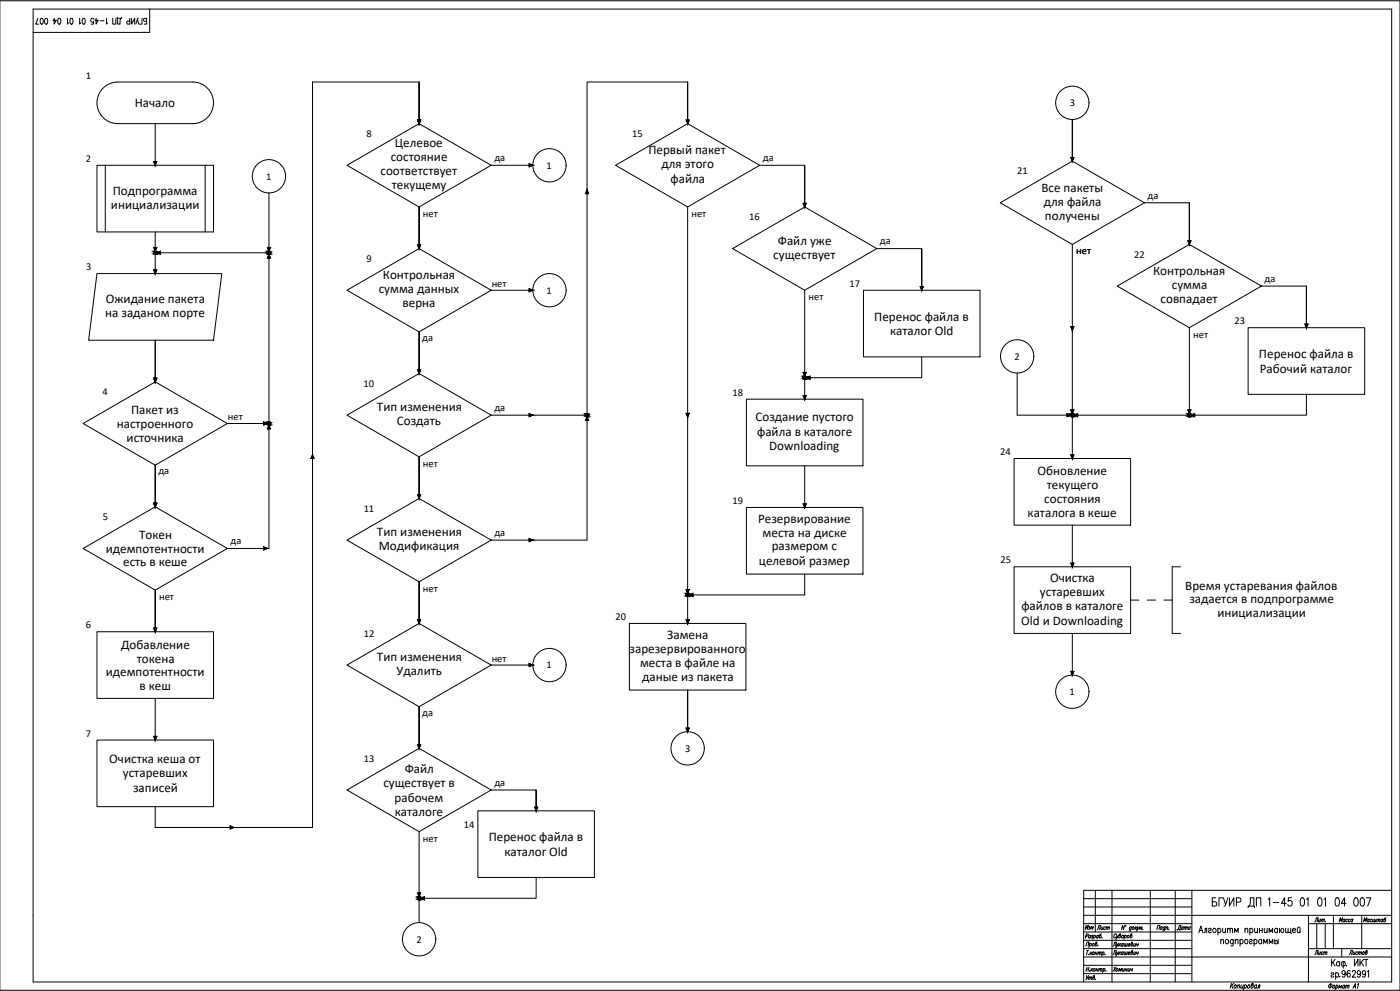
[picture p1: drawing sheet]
<svg xmlns="http://www.w3.org/2000/svg" width="1189mm" height="841mm" viewBox="0 0 1189 841" stroke-linecap="round" stroke-linejoin="round" font-family="sans-serif">
<!-- layer: KONTUR -->
<path d="M0 1h1189v839h-1189" fill="none" stroke="#000" stroke-width=".85"/>
<g fill="none" stroke="#000" stroke-width=".85">
<path d="M28 8h1154v825h-1154zM127 8v20h-99M930 756v35M944 756v77M977 756v77M998 756v77M1012 756v77M1182 756h-262v77M920 777h262M1111 777v56M1132 777v28M1156 777v28"/>
<path d="M1111 784h71M1012 812h170M1111 805h71M1139 805v7"/>
</g>
<path d="M920 798h92M1118 784v21M1125 784v21M920 812h92M920 805h92M920 819h92M920 826h92" fill="none" stroke="#000" stroke-width=".85"/>
<g fill="none" stroke="#000" stroke-width=".85">
<path d="M922 794h2v-1h-1l-1 3M926 794a1.2 1.2 0 0 0-2 1 1.2 1.2 0 0 0 1 1h1M926 794v2M927 794h1l-1 1M927 795v1h-1M929 794h1a1.1 1.1 0 0 1 0 1 1.1 1.1 0 0 1-1 1M929 794l-1 3M933 794a1.2 1.2 0 0 0-2 1 1.2 1.2 0 0 0 1 1M933 794l-1 2M935 793h-1l-1 3a1.1 1.1 0 0 0 2-1 1 1 0 0 0-1-1M936 796h.1M948 793a1.1 1.1 0 0 0-1 0 1.1 1.1 0 0 0-1 1v2h1l1-1"/>
<path d="M948 794v2l2-2M948 796l-1 1M951 794a1 1 0 0 1 1 1 1 1 0 0 1-2 0l1-2 1-1-2 2M953 794a1.1 1.1 0 0 1 1 1 1.1 1.1 0 0 1-2 1zM955 785l-1 4-1-4-1 4M955 794h1a1.1 1.1 0 0 1 0 1 1.1 1.1 0 0 1-1 1M955 794l-1 3M958 794a1.1 1.1 0 0 1 1 1 1.1 1.1 0 0 1-2 1zM961 794a1 1 0 0 1 0 1 1 1 0 0 1-1 0v-2l1-1-1 2M961 787a1 1 0 0 0-2 0 1.1 1.1 0 0 0 1 2v-1M961 787l-1 3h-1M962 787a1.1 1.1 0 0 1 1 1 1.1 1.1 0 0 1-2 0z"/>
<path d="M964 787v2M965 788v1M966 787l-2 1M966 787v2l1-2M966 789l-1 1M967 789l1-2v1l2-1-1 2M970 789h.1M982 789l1-4h2l-1 4M986 787a1.1 1.1 0 0 1 1 1 1.1 1.1 0 0 1-2 0zM989 787a1 1 0 0 0-1 0 1.1 1.1 0 0 0 1 2v-1M990 787l-1 3h-2M990 787h2l-1 2"/>
<path d="M991 787l-1 2M993 789h.1M922 803l1-4h2l-1 4M923 807h1M924 807l-1 3M924 810h.1M925 801h1a1.1 1.1 0 0 1 1 1 1.1 1.1 0 0 1-2 0M926 801l-1 3M926 808l-1 2M926 809l1 1M927 808l-1 2M928 801a1.1 1.1 0 0 1 1 1 1.1 1.1 0 0 1-2 0z"/>
<path d="M928 808h1a1.1 1.1 0 0 1 0 1 1.1 1.1 0 0 1-1 1zM930 809h2M930 808v2M931 801a1 1 0 0 1 1 1 1 1 0 0 1-2 0l1-2v-1l-1 2M932 808l-1 2M932 803h.1M933 809l1-1-1 2M933 808l-1 2M934 809l1-1v2M936 808h1a1.1 1.1 0 0 1 0 1 1.1 1.1 0 0 1-1 1M936 808l-1 3M938 810h.1"/>
<path d="M945 803l2-3h1l-1 3M945 810l2-3h1l-1 3M948 801v2l2-2M948 808v2l2-2M948 803l-1 1M948 810l-1 1M950 801v2M950 808v2M951 802v1M951 809v1M952 801l-2 1M952 808l-2 1"/>
<path d="M954 801a1.1 1.1 0 0 0-2 1 1.1 1.1 0 0 0 1 1M954 808a1.1 1.1 0 0 0-2 1 1.1 1.1 0 0 0 1 1M954 801l-1 2M954 808l-1 2M955 801l-1 2 2-1M955 808l-1 2 2-1M956 801v2l1-1M956 808v2l1-1M957 801v2M957 808v2M958 802h2v-1a1.1 1.1 0 0 0-2 1 1 1 0 0 0 1 1M958 809h2v-1a1.1 1.1 0 0 0-2 1 1 1 0 0 0 1 1"/>
<path d="M961 801a1 1 0 0 1 1 1 1 1 0 0 1-2 0l1-2h1l-1 1M961 808a1 1 0 0 1 1 1 1 1 0 0 1-2 0l1-2h1l-1 1M963 801v2l1-1M963 808v2l1-1M964 801v2M964 808v2M965 801v1h2M965 808v1h2M967 801l-1 2M967 808l-1 2M923 822h1M923 821l-1 3"/>
<path d="M925 821l-1 3M925 824h.1M927 822l-1 2M927 823l1 1M928 822l-2 2M929 822a1.1 1.1 0 0 1 1 1 1.1 1.1 0 0 1-2 1zM931 823h1M931 822v2M933 822l-1 2M933 823l2-1-1 2M934 822l-1 2M935 823l1-1-1 2"/>
<path d="M937 822h1a1.1 1.1 0 0 1 0 1 1.1 1.1 0 0 1-1 1M937 822l-1 3M939 824h.1M1046 834l-1 5M1046 836l1 3M1048 834l-3 3M1048 836h1a1.3 1.3 0 0 1 1 2 1.3 1.3 0 0 1-2 0zM1051 837l1-1h1l-1 3M1051 836v3M1054 836v2v1l1-1M1056 836l-1 3M1057 836h1a1.3 1.3 0 0 1 0 2 1.3 1.3 0 0 1-2 0"/>
<path d="M1057 836l-1 4M1060 836h1a1.3 1.3 0 0 1 0 2 1.3 1.3 0 0 1-2 0zM1063 836a1.3 1.3 0 0 1 1 2 1.3 1.3 0 0 1-2 0l1-3 1-1v1l-1 1M1067 836a1.4 1.4 0 0 0-2 1 1.4 1.4 0 0 0 1 2l1-1M1067 836v3M1068 839v-1l1-2h1l-1 3M1130 835l-1 4M1132 837l1-1a1.2 1.2 0 0 1 0 2 1.2 1.2 0 0 1-1 0zM1135 837v-1a1.2 1.2 0 0 1 1 2 1.2 1.2 0 0 1-2 0M1135 836l-1 4M1137 839v-3l1 2 1-2v3M1142 837v-1a1.3 1.3 0 0 0-2 1 1.3 1.3 0 0 0 1 2v-1"/>
<path d="M1142 836l-1 3M1143 837l1-1v3M1143 836l-1 3M1144 837l2-1-1 3M1149 839l2-4v4M1150 837h1M1153 836l1-1-1 4"/>
<circle cx="956" cy="786" r=".3"/>
<circle cx="1129" cy="837" r="1.5"/>
</g>
<!-- layer: 0 -->
<path d="M920 770h92M920 763h92M920 791h92M920 784h92M1111 833h.1" fill="none" stroke="#000" stroke-width=".85"/>
<g fill="none" stroke="#000" stroke-width=".85">
<path d="M87 75a18 18 0 0 1 13-5h64a18 18 0 0 1 17 17 18 18 0 0 1-17 18h-64a18 18 0 0 1-16-11 18 18 0 0 1 3-19zM356 70h-91v632h-133v-17M584 70h-85v388h-82M132 105v35l1-3h-3l2 3M355 102h2l-1 3zM356 105v-35v35M583 102h2l-1 3zM584 105v-35v35M449 139l3 1-3 2zM909 134h3l-1 3zM911 137v-36v36M82 140h99v57h-99z"/>
<path d="M89 140v57M174 140v57M295 140l61-35 61 35-61 36zM417 140h35M523 140l61-35 61 35-61 36zM645 140h38v36v-36M228 164v51M499 161l1 3h-3zM584 176v353M682 173h3l-2 3zM849 172l62-35 61 35-61 35zM972 172h38"/>
<path d="M132 197v18M130 210h3l-1 3zM132 215v17l1-3h-3l2 3M132 215h96v250h-35M133 215l3-2v3zM227 210h3l-2 3zM228 216l2 3h-3zM355 208h2l-1 3zM356 211v-35v35M622 211l61-35 62 35-62 35zM745 211h38v35v-35M911 207v145h98"/>
<path d="M1009 204h2l-1 3zM1010 207v-35v35M82 232h106l-7 57h-106zM295 246l61-35 61 35-61 36zM417 246h35M449 245l3 1-3 2zM683 246v93M733 246h99v57h-99zM781 243h3l-1 3zM949 243l61-36 61 36-61 35zM1071 243h38v35v-35M909 277h3l-1 3z"/>
<path d="M1010 278v74h99v-17M1060 278h99v57h-99zM1108 275h3l-2 3zM132 289v35l1-3h-3l2 3M355 314h2l-1 3zM356 317v-35v35M682 316h3l-2 3zM783 303v18h-100M864 317v35h47M634 339h99v56h-99zM682 336h3l-2 3zM685 321l3-2v3z"/>
<path d="M71 359l61-35 61 35-61 36zM193 359h35M224 358l3 1-3 2zM295 352l61-35 61 35-61 36zM417 352h82M449 351l3 1-3 2zM499 354l1 3h-3zM583 351h2l-1 3zM906 351l3 1-3 2zM909 348h3l-1 3zM911 354v35l1-3h-3l2 3M912 352l3-1v3z"/>
<path d="M1009 348h2l-1 3zM1011 352l4-1v3zM228 361l2 3h-3zM265 386l2 3h-3zM683 395v36l2-3h-3l1 3M861 389h99v57h-99zM355 420h2l-1 3zM130 427h3l-1 3zM132 430v-35v35M356 423v-35v35M634 431h99v56h-99zM295 458l61-35 61 35-61 36z"/>
<path d="M449 457l3 1-3 2zM911 446v35l1-3h-3l2 3M71 465l61-35 61 35-61 36zM224 464l3 1-3 2zM683 487v18h-99M861 481h99v57h-99zM1002 481h-7v57h7M583 500h2l-1 3zM585 505l3-1v2zM960 509h7M974 509h7M988 509h7"/>
<path d="M82 536h99v57h-99zM130 533h3l-1 3zM132 536v-35v35M355 526h2l-1 3zM356 529v-35v35M534 529h99v57h-99zM583 526h2l-1 3zM911 538v35l1-3h-3l2 3M295 564l61-35 61 35-61 36zM417 564h35M449 563l3 1-3 2zM132 593v35l1-3h-3l2 3"/>
<path d="M583 618h2l-1 3zM82 628h99v57h-99zM355 632h2l-1 3zM356 635v-35v35M584 621v-35v35M295 670l61-35 61 35-61 36zM417 670h38v18v-18M406 688h99v57h-99zM454 685h3l-2 3zM196 701l3 1-3 2zM356 706v77M355 758h2l-1 3z"/>
<path d="M455 745v17h-99M357 762l3-1v3z"/>
<circle cx="911" cy="87" r="14"/>
<circle cx="228" cy="150" r="14"/>
<circle cx="467" cy="140" r="14"/>
<circle cx="132" cy="215" r="1.4"/>
<circle cx="228" cy="215" r="1.4"/>
<circle cx="467" cy="246" r="14"/>
<circle cx="864" cy="302" r="14"/>
<circle cx="683" cy="321" r="1.4"/>
<circle cx="228" cy="359" r="1.4"/>
<circle cx="499" cy="352" r="1.4"/>
<circle cx="911" cy="352" r="1.4"/>
<circle cx="1010" cy="352" r="1.4"/>
<circle cx="584" cy="505" r="1.4"/>
<circle cx="467" cy="564" r="14"/>
<circle cx="911" cy="587" r="14"/>
<circle cx="584" cy="635" r="14"/>
<circle cx="356" cy="762" r="1.4"/>
<circle cx="356" cy="797" r="14"/>
</g>
<g fill="#000" stroke="#000" stroke-width=".85">
<path d="M131 213h1zM132 216h1zM228 216h1zM682 319h1zM683 322h1zM227 358h1zM498 351h1zM499 353v1zM499 353h1zM910 351h1zM911 353v1zM911 353h1z"/>
<path d="M1009 351h1zM1010 354h1zM228 361h1zM583 504h1zM584 506h1zM355 761h1zM356 764h1z"/>
<path d="M355 102h1v3zM356 102v3l1-3z"/>
<path d="M355 102h1v3zM356 102v3l1-3z"/>
<path d="M583 102h1v3zM584 102v3l1-3z"/>
<path d="M130 137h2v3zM132 137v3l1-3z"/>
<path d="M449 139l3 1h-3zM449 140v2l3-2z"/>
<path d="M909 134h2v3zM911 134v3l1-3z"/>
<path d="M499 161v3h1zM499 161v3h-2z"/>
<path d="M682 173h1v3zM683 173v3l2-3z"/>
<path d="M130 210h2v3zM132 210v3l1-3z"/>
<path d="M131 213h1zM131 213h1z"/>
<path d="M131 213h1zM131 213h1z"/>
<path d="M131 213l1 1zM131 214h1z"/>
<path d="M131 214h1zM131 214h1z"/>
<path d="M131 214h1zM131 214h1z"/>
<path d="M131 214h1zM131 214h1z"/>
<path d="M130 214h2zM130 214h2z"/>
<path d="M130 214l2 1zM130 214l2 1z"/>
<path d="M130 215h2zM130 215h2z"/>
<path d="M130 215h2zM130 215h2z"/>
<path d="M130 215h2zM130 215h2z"/>
<path d="M131 215h1zM131 215h1z"/>
<path d="M131 215l1 1zM131 215l1 1z"/>
<path d="M131 216h1zM131 216h1z"/>
<path d="M131 216h1zM131 216h1z"/>
<path d="M131 216h1zM131 216h1z"/>
<path d="M131 216h1zM131 216h1z"/>
<path d="M132 213h1zM132 213h1z"/>
<path d="M132 213l1 1zM132 213l1 1z"/>
<path d="M132 214h1zM132 214h1z"/>
<path d="M132 216h1zM132 216h1z"/>
<path d="M132 214h1zM132 214h1z"/>
<path d="M132 215h1zM132 215l1 1z"/>
<path d="M132 214h1zM132 214h1z"/>
<path d="M132 215h1zM132 215h1z"/>
<path d="M132 214h1zM132 214h1z"/>
<path d="M132 215h1zM132 215h1z"/>
<path d="M132 214l1 1zM132 214l1 1z"/>
<path d="M132 215h1zM132 215h1z"/>
<path d="M132 215h1zM132 215h1z"/>
<path d="M133 215l3-2v2zM133 215l3 1v-1z"/>
<path d="M227 210h1v3zM228 210v3l2-3z"/>
<path d="M228 213v1zM227 214h1z"/>
<path d="M227 214h1zM227 214h1z"/>
<path d="M227 214h1zM227 214h1z"/>
<path d="M227 214h1zM227 214h1z"/>
<path d="M227 214h1zM227 214h1z"/>
<path d="M227 214l1 1zM227 214l1 1z"/>
<path d="M227 215h1zM227 215h1z"/>
<path d="M227 215h1zM227 215h1z"/>
<path d="M227 215h1zM227 215h1z"/>
<path d="M227 215h1zM227 215h1z"/>
<path d="M227 215l1 1zM227 215l1 1z"/>
<path d="M227 216h1zM227 216h1z"/>
<path d="M228 213h1zM228 213h1z"/>
<path d="M228 213h1zM228 213h1z"/>
<path d="M228 213h1zM228 213h1z"/>
<path d="M228 216h1zM228 216h1z"/>
<path d="M228 213l1 1zM228 213l1 1z"/>
<path d="M228 216h1zM228 216h1z"/>
<path d="M228 214h2zM228 214h2z"/>
<path d="M228 216h1zM228 216h1z"/>
<path d="M228 214h2zM228 214h2z"/>
<path d="M228 215h2zM228 215l1 1z"/>
<path d="M228 214h2zM228 214h2z"/>
<path d="M228 215h2zM228 215h2z"/>
<path d="M228 216v3h2zM228 216v3h-1z"/>
<path d="M228 214h2zM228 214h2z"/>
<path d="M228 215h2zM228 215h2z"/>
<path d="M228 214l2 1zM228 214l2 1z"/>
<path d="M228 215h2zM228 215h2z"/>
<path d="M228 215h2zM228 215h2z"/>
<path d="M355 208h1v3zM356 208v3l1-3z"/>
<path d="M1009 204h1v3zM1010 204v3l1-3z"/>
<path d="M130 229h2v3zM132 229v3l1-3z"/>
<path d="M449 245l3 1h-3zM449 246v2l3-2z"/>
<path d="M781 243h2v3zM783 243v3l1-3z"/>
<path d="M909 277h2v3zM911 277v3l1-3z"/>
<path d="M1108 275h1v3zM1109 275v3l2-3z"/>
<path d="M355 314h1v3zM356 314v3l1-3z"/>
<path d="M682 316h1v3zM683 316v3l2-3z"/>
<path d="M682 319l1 1zM682 320h1z"/>
<path d="M682 320h1zM682 320h1z"/>
<path d="M682 320h1zM682 320h1z"/>
<path d="M682 320h1zM682 320h1z"/>
<path d="M683 319h1zM683 319h1z"/>
<path d="M683 319h1zM683 319h1z"/>
<path d="M683 319h1zM683 319h1z"/>
<path d="M683 319l1 1zM683 319l1 1z"/>
<path d="M683 320h1zM683 320h1z"/>
<path d="M683 320h2zM683 320h2z"/>
<path d="M683 320h2zM683 320h2z"/>
<path d="M685 321l3-2v2zM685 321l3 1v-1z"/>
<path d="M130 321h2v3zM132 321v3l1-3z"/>
<path d="M130 321h2v3zM132 321v3l1-3z"/>
<path d="M682 336h1v3zM683 336v3l2-3z"/>
<path d="M682 320h1zM682 320h1z"/>
<path d="M682 320l1 1zM682 320l1 1z"/>
<path d="M682 321h1zM682 321h1z"/>
<path d="M682 321h1zM682 321h1z"/>
<path d="M682 321h1zM682 321h1z"/>
<path d="M682 321h1zM682 321h1z"/>
<path d="M682 321l1 1zM682 321l1 1z"/>
<path d="M682 322h1zM682 322h1z"/>
<path d="M682 322h1zM682 322h1z"/>
<path d="M683 322h1zM683 322h1z"/>
<path d="M683 322h1zM683 322h1z"/>
<path d="M683 322h1zM683 322h1z"/>
<path d="M683 321h1zM683 321l1 1z"/>
<path d="M683 321h2zM683 321h1z"/>
<path d="M683 320h2zM683 320h2z"/>
<path d="M683 321h2zM683 321h2z"/>
<path d="M683 320l2 1zM683 320l2 1z"/>
<path d="M683 321h2zM683 321h2z"/>
<path d="M683 321h2zM683 321h2z"/>
<path d="M224 358l3 1h-3zM224 359v2l3-2z"/>
<path d="M227 358l1 1zM227 358l1 1z"/>
<path d="M227 359h1zM227 359h1z"/>
<path d="M227 359h1zM227 359h1z"/>
<path d="M227 359h1zM227 359h1z"/>
<path d="M227 359h1zM227 359h1z"/>
<path d="M227 359l1 1zM227 359l1 1z"/>
<path d="M227 360h1zM227 360h1z"/>
<path d="M227 360h1zM227 360h1z"/>
<path d="M228 358h1zM228 358h1z"/>
<path d="M228 358h1zM228 358h1z"/>
<path d="M228 358h1zM228 358h1z"/>
<path d="M228 358h1zM228 358h1z"/>
<path d="M228 358l2 1zM228 358l2 1z"/>
<path d="M228 359h2zM228 359h2z"/>
<path d="M228 359h2zM228 359h2z"/>
<path d="M228 359h2zM228 359h2z"/>
<path d="M228 360h2zM228 360h2z"/>
<path d="M228 359h2zM228 359h2z"/>
<path d="M228 360h2zM228 360h2z"/>
<path d="M228 359l2 1zM228 359l2 1z"/>
<path d="M449 351l3 1h-3zM449 352v2l3-2z"/>
<path d="M498 351h1zM498 351h1z"/>
<path d="M498 351h1zM498 351h1z"/>
<path d="M498 351h1zM498 351h1z"/>
<path d="M498 351l1 1zM498 351l1 1z"/>
<path d="M497 352h2zM497 352h2z"/>
<path d="M497 352h2zM497 352h2z"/>
<path d="M497 352h2zM497 352h2z"/>
<path d="M497 352h2zM497 352h2z"/>
<path d="M497 352l2 1zM497 352l2 1z"/>
<path d="M497 353h2zM497 353h2z"/>
<path d="M497 353h2zM497 353h2z"/>
<path d="M497 353h2zM497 353h2z"/>
<path d="M497 353h2zM497 353h2z"/>
<path d="M498 353h1zM498 353h1z"/>
<path d="M498 353l1 1zM498 353l1 1z"/>
<path d="M498 354h1zM498 354h1z"/>
<path d="M498 354h1zM498 354h1z"/>
<path d="M499 351h1zM499 351h1z"/>
<path d="M499 351l1 1zM499 351l1 1z"/>
<path d="M499 352h1zM499 352h1z"/>
<path d="M499 353h1zM499 353h1z"/>
<path d="M499 352h1zM499 352h1z"/>
<path d="M499 353h1zM499 353h1z"/>
<path d="M499 354v3h1zM499 354v3h-2z"/>
<path d="M499 352h1zM499 352h1z"/>
<path d="M499 353h1zM499 353h1z"/>
<path d="M499 352h1zM499 352h1z"/>
<path d="M499 353h1zM499 353h1z"/>
<path d="M499 352h1zM499 352l1 1z"/>
<path d="M583 351h1v3zM584 351v3l1-3z"/>
<path d="M906 351l3 1h-3zM906 352v2l3-2z"/>
<path d="M909 348h2v3zM911 348v3l1-3z"/>
<path d="M910 351h1zM910 351h1z"/>
<path d="M910 351h1zM910 351h1z"/>
<path d="M910 351h1zM910 351h1z"/>
<path d="M910 351l1 1zM910 351l1 1z"/>
<path d="M909 352h2zM909 352h2z"/>
<path d="M909 352h2zM909 352h2z"/>
<path d="M909 352h2zM909 352h2z"/>
<path d="M909 352h2zM909 352h2z"/>
<path d="M909 352l2 1zM909 352l2 1z"/>
<path d="M909 353h2zM909 353h2z"/>
<path d="M909 353h2zM909 353h2z"/>
<path d="M909 353h2zM909 353h2z"/>
<path d="M909 353h2zM909 353h2z"/>
<path d="M910 353h1zM910 353h1z"/>
<path d="M910 353l1 1zM910 353l1 1z"/>
<path d="M910 354h1zM910 354h1z"/>
<path d="M910 354h1zM910 354h1z"/>
<path d="M911 351h1zM911 351h1z"/>
<path d="M911 351l1 1zM911 351l1 1z"/>
<path d="M911 352h1zM911 352h1z"/>
<path d="M911 353h1zM911 353h1z"/>
<path d="M911 352h1zM911 352h1z"/>
<path d="M911 353h1zM911 353h1z"/>
<path d="M911 352h1zM911 352h1z"/>
<path d="M911 353h1zM911 353h1z"/>
<path d="M911 352h1zM911 352h1z"/>
<path d="M911 353h1zM911 353h1z"/>
<path d="M911 352l1 1zM911 352l1 1z"/>
<path d="M912 352l3-1v1zM912 352l3 2v-2z"/>
<path d="M1009 348h1v3zM1010 348v3l1-3z"/>
<path d="M1009 351h1zM1009 351h1z"/>
<path d="M1009 351h1zM1009 351h1z"/>
<path d="M1009 351l1 1zM1009 351l1 1z"/>
<path d="M1009 352h1zM1009 352h1z"/>
<path d="M1009 352h1zM1009 352h1z"/>
<path d="M1009 352h1zM1009 352h1z"/>
<path d="M1009 352h1zM1009 352h1z"/>
<path d="M1009 352l1 1zM1009 352l1 1z"/>
<path d="M1009 353h1zM1009 353h1z"/>
<path d="M1009 353h1zM1009 353h1z"/>
<path d="M1009 353h1zM1009 353h1z"/>
<path d="M1009 353h1zM1009 353h1z"/>
<path d="M1009 353h1zM1009 353h1z"/>
<path d="M1009 353l1 1zM1009 353l1 1z"/>
<path d="M1009 354h1zM1009 354h1z"/>
<path d="M1010 351h1zM1010 351h1z"/>
<path d="M1010 351h1zM1010 351h1z"/>
<path d="M1010 351h1zM1010 351h1z"/>
<path d="M1010 353h1zM1010 353l1 1z"/>
<path d="M1010 351l1 1zM1010 351l1 1z"/>
<path d="M1010 353h1zM1010 353h1z"/>
<path d="M1010 352h1zM1010 352h1z"/>
<path d="M1010 353h1zM1010 353h1z"/>
<path d="M1010 352h1zM1010 352h1z"/>
<path d="M1010 353h1zM1010 353h1z"/>
<path d="M1010 352h1zM1010 352h1z"/>
<path d="M1010 353h1zM1010 353h1z"/>
<path d="M1010 352h1zM1010 352h1z"/>
<path d="M1010 353h1zM1010 353h1z"/>
<path d="M1010 352l1 1zM1010 352l1 1z"/>
<path d="M1011 352l4-1v1zM1011 352l4 2v-2z"/>
<path d="M227 360h1zM227 360h1z"/>
<path d="M227 360h1zM227 360h1z"/>
<path d="M227 360l1 1zM227 360l1 1z"/>
<path d="M228 361h1zM228 361h1z"/>
<path d="M228 361h1zM228 361h1z"/>
<path d="M228 360h1zM228 360l1 1z"/>
<path d="M228 360h2zM228 360h1z"/>
<path d="M228 360h2zM228 360h2z"/>
<path d="M228 361v3h2zM228 361v3h-1z"/>
<path d="M265 386v3h2zM265 386v3h-1z"/>
<path d="M909 386h2v3zM911 386v3l1-3z"/>
<path d="M355 420h1v3zM356 420v3l1-3z"/>
<path d="M130 427h2v3zM132 427v3l1-3z"/>
<path d="M130 427h2v3zM132 427v3l1-3z"/>
<path d="M682 428h1v3zM683 428v3l2-3z"/>
<path d="M449 457l3 1h-3zM449 458v2l3-2z"/>
<path d="M224 464l3 1h-3zM224 465v2l3-2z"/>
<path d="M909 478h2v3zM911 478v3l1-3z"/>
<path d="M583 500h1v3zM584 500v3l1-3z"/>
<path d="M583 504h1zM583 504h1z"/>
<path d="M583 504h1zM583 504h1z"/>
<path d="M583 504h1zM583 504h1z"/>
<path d="M583 504h1zM583 504h1z"/>
<path d="M583 504h1zM583 504h1z"/>
<path d="M583 504h1zM583 504h1z"/>
<path d="M583 504l1 1zM583 504l1 1z"/>
<path d="M583 505h1zM583 505h1z"/>
<path d="M583 505h1zM583 505h1z"/>
<path d="M583 505h1zM583 505h1z"/>
<path d="M583 505l1 1zM583 505l1 1z"/>
<path d="M583 506h1zM583 506h1z"/>
<path d="M583 506h1zM583 506h1z"/>
<path d="M583 506h1zM583 506h1z"/>
<path d="M583 506h1zM583 506h1z"/>
<path d="M583 506h1zM583 506h1z"/>
<path d="M583 506h1zM583 506h1z"/>
<path d="M584 503v1zM584 503v1z"/>
<path d="M584 504h1zM584 504h1z"/>
<path d="M584 504h1zM584 504h1z"/>
<path d="M584 504h1zM584 504h1z"/>
<path d="M584 506h1zM584 506h1z"/>
<path d="M584 504h1zM584 504h1z"/>
<path d="M584 506h1zM584 506h1z"/>
<path d="M584 504h1zM584 504h1z"/>
<path d="M584 506h1zM584 506h1z"/>
<path d="M584 504h1zM584 504h1z"/>
<path d="M584 506h1zM584 506h1z"/>
<path d="M584 504l1 1zM584 504l1 1z"/>
<path d="M584 505h1zM584 505l1 1z"/>
<path d="M584 505h1zM584 505h1z"/>
<path d="M584 505h1zM584 505h1z"/>
<path d="M584 505h1zM584 505h1z"/>
<path d="M585 505l3-1v1zM585 505l3 1v-1z"/>
<path d="M130 533h2v3zM132 533v3l1-3z"/>
<path d="M355 526h1v3zM356 526v3l1-3z"/>
<path d="M583 526h1v3zM584 526v3l1-3z"/>
<path d="M449 563l3 1h-3zM449 564v2l3-2z"/>
<path d="M909 570h2v3zM911 570v3l1-3z"/>
<path d="M583 618h1v3zM584 618v3l1-3z"/>
<path d="M130 625h2v3zM132 625v3l1-3z"/>
<path d="M355 632h1v3zM356 632v3l1-3z"/>
<path d="M454 685h1v3zM455 685v3l2-3z"/>
<path d="M196 701l3 1h-3zM196 702v2l3-2z"/>
<path d="M355 758h1v3zM356 758v3l1-3z"/>
<path d="M355 761h1zM355 761h1z"/>
<path d="M355 761h1zM355 761h1z"/>
<path d="M355 761h1zM355 761h1z"/>
<path d="M355 761l1 1zM355 761l1 1z"/>
<path d="M355 762h1zM355 762h1z"/>
<path d="M355 762h1zM355 762h1z"/>
<path d="M355 762h1zM355 762h1z"/>
<path d="M355 762h1zM355 762h1z"/>
<path d="M354 762l2 1zM354 762l2 1z"/>
<path d="M355 763h1zM355 763h1z"/>
<path d="M355 763h1zM355 763h1z"/>
<path d="M355 763h1zM355 763h1z"/>
<path d="M355 763h1zM355 763h1z"/>
<path d="M355 763h1zM355 763h1z"/>
<path d="M355 763l1 1zM355 763l1 1z"/>
<path d="M355 764h1zM355 764h1z"/>
<path d="M355 764h1zM355 764h1z"/>
<path d="M356 761h1zM356 761h1z"/>
<path d="M356 761h1zM356 761h1z"/>
<path d="M356 761h1zM356 761h1z"/>
<path d="M356 763h1zM356 763l1 1z"/>
<path d="M356 761l1 1zM356 761l1 1z"/>
<path d="M356 763h1zM356 763h1z"/>
<path d="M356 762h1zM356 762h1z"/>
<path d="M356 763h1zM356 763h1z"/>
<path d="M356 762h1zM356 762h1z"/>
<path d="M356 763h1zM356 763h1z"/>
<path d="M356 762h1zM356 762h1z"/>
<path d="M356 763h1zM356 763h1z"/>
<path d="M356 762h1zM356 762h1z"/>
<path d="M356 763h1zM356 763h1z"/>
<path d="M356 762h1zM356 762l1 1z"/>
<path d="M357 762l3-1v1zM357 762l3 2v-2z"/>
</g>
<g fill="none" stroke="#000" stroke-width=".85">
<path d="M1018 792l2-6 1 6M1019 790h2M1022 792l1-1v-3h2v4M1026 789l1-1h1v1l-2 1v1l1 1 2-1M1031 788a1.7 1.7 0 0 1 2 2 1.7 1.7 0 0 1-2 1l-1-1zM1034 789l1-1a1.7 1.7 0 0 1 2 2 1.7 1.7 0 0 1-2 1h-1M1034 788v5M1037 798l1-1h1v4M1037 797v4M1038 788l1 3 1 1 1-2M1041 788v4M1041 797a1.7 1.7 0 0 1 2 2 1.7 1.7 0 0 1-2 2v-2z"/>
<path d="M1042 789l1-1h1l1 4M1042 788v4M1045 789l1-1 1 4M1047 798v-1a1.7 1.7 0 0 0-2 2 1.7 1.7 0 0 0 2 2v-1M1047 797v5l-1 1h-1M1048 792v-4l2 3 1-3v4M1049 798l1-1h1v4M1049 797v4M1053 798v-1a1.8 1.8 0 0 1 3 2 1.8 1.8 0 0 1-3 2v-1M1053 797v6M1057 789l1-1h1l1 4M1057 788v4"/>
<path d="M1058 797a1.7 1.7 0 0 1 2 2 1.7 1.7 0 0 1-2 2l-1-2zM1061 798l1-1 1 1-2 1v2h2v-1M1061 789l1-1a1.7 1.7 0 0 1 2 2 1.7 1.7 0 0 1-2 1h-1M1061 788v5M1065 798v-1a1.8 1.8 0 0 1 3 2 1.8 1.8 0 0 1-3 2v-1M1065 797v6M1065 788l1 3 1 1 1-2M1068 788v4M1070 790h2M1070 788v4M1071 798v-1a1.7 1.7 0 0 0-2 2 1.7 1.7 0 0 0 2 2v-1M1071 797v4"/>
<path d="M1072 788v4M1074 788v3l1 1 1-2M1076 788v4M1078 792v-4l1 3 2-3v4M1083 799a1.4 1.4 0 0 1 2 0 1.4 1.4 0 0 1-1 2l-1-1M1083 797v4M1085 789l-1-1a1.7 1.7 0 0 0-2 2 1.7 1.7 0 0 0 2 1h1M1085 788v4M1085 797v4M1087 790h1v-2a1.6 1.6 0 0 1 2 2 1.6 1.6 0 0 1-2 1v-1M1087 788v4M1092 788v3l1 1 1-2"/>
<path d="M1094 788v3l1 1 1-2M1096 788v4M1098 789h2v-1a1.7 1.7 0 0 0-2 2 1.7 1.7 0 0 0 2 1M1102 788v3l1 1 1-2M1102 787h1h1M1104 788v4M1073 801v-4l2 3 1-3v4M1078 801v-4l1 3 2-3v4M1131 814v6M1132 817l2 3M1134 814l-3 4M1137 817v-1a1.7 1.7 0 0 0-2 2 1.7 1.7 0 0 0 2 2v-1"/>
<path d="M1137 816v4M1141 816v6M1143 819v1M1150 814v6l3-6v6M1155 814v6M1156 817l2 3M1158 814l-3 4M1159 814h3M1160 814v6M1130 826h1h1v1l-1 1h-1l1 1 2-1M1134 826h1a1.7 1.7 0 0 1 2 1 1.7 1.7 0 0 1-2 2l-1-1M1134 826v5"/>
<path d="M1138 829h.1M1142 826v1a1.5 1.5 0 0 1-2-2 1.5 1.5 0 0 1 2-1v2a2.7 2.7 0 0 1-1 3l-1-1M1146 824h-1a3 3 0 0 0 0 5 1.6 1.6 0 0 0 2-2 1.6 1.6 0 0 0-3 0M1148 825l1-1h1l1 1-1 2-2 2h3M1155 826v1a1.5 1.5 0 0 1-2-2 1.5 1.5 0 0 1 2-1v2a2.7 2.7 0 0 1-1 3l-1-1M1160 826l-1 1a1.5 1.5 0 0 1-2-2 1.5 1.5 0 0 1 2-1l1 2a2.7 2.7 0 0 1-2 3l-1-1M1161 825l1-1v5"/>
<circle cx="1141" cy="818" r="1.9"/>
</g>
<text font-size="13.2" x="1029" y="772">БГУИР ДП 1-45 01 01 04 007</text>
<g font-size="11.1">
<text x="114" y="91">Начало</text>
<text x="335" y="125">Целевое</text>
<text x="551" y="131">Первый пакет</text>
<text x="332" y="137">состояние</text>
<text x="562" y="143">для этого</text>
<text x="323" y="149">соответствует</text>
<text x="569" y="155">файла</text>
<text x="333" y="161">текущему</text>
<text x="96" y="165">Подпрограмма</text>
<text x="884" y="163">Все пакеты</text>
<text x="94" y="177">инициализации</text>
<text x="886" y="175">для файла</text>
<text x="887" y="187">получены</text>
<text x="661" y="208">Файл уже</text>
<text x="657" y="220">существует</text>
<text x="979" y="234">Контрольная</text>
<text x="325" y="237">Контрольная</text>
<text x="995" y="245">сумма</text>
<text x="322" y="249">сумма данных</text>
<text x="90" y="257">Ожидание пакета</text>
<text x="986" y="257">совпадает</text>
<text x="342" y="261">верна</text>
<text x="89" y="269">на заданом порте</text>
<text x="742" y="272">Перенос файла в</text>
<text x="756" y="284">каталог Old</text>
<text x="1069" y="304">Перенос файла в</text>
<text x="1070" y="316">Рабочий каталог</text>
<text x="111" y="351">Пакет из</text>
<text x="320" y="349">Тип изменения</text>
<text x="642" y="357">Создание пустого</text>
<text x="99" y="363">настроенного</text>
<text x="337" y="361">Создать</text>
<text x="643" y="370">файла в каталоге</text>
<text x="108" y="375">источника</text>
<text x="653" y="382">Downloading</text>
<text x="881" y="403">Обновление</text>
<text x="889" y="415">текущего</text>
<text x="887" y="427">состояния</text>
<text x="644" y="444">Резервирование</text>
<text x="873" y="439">каталога в кеше</text>
<text x="320" y="455">Тип изменения</text>
<text x="648" y="455">места на диске</text>
<text x="118" y="457">Токен</text>
<text x="322" y="467">Модификация</text>
<text x="655" y="467">размером с</text>
<text x="90" y="469">идемпотентности</text>
<text x="644" y="479">целевой размер</text>
<text x="105" y="481">есть в кеше</text>
<text x="892" y="494">Очистка</text>
<text x="1007" y="500">Время устаревания файлов</text>
<text x="883" y="505">устаревших</text>
<text x="1010" y="512">задается в подпрограмме</text>
<text x="867" y="518">файлов в каталоге</text>
<text x="1034" y="524">инициализации</text>
<text x="867" y="530">Old и Downloading</text>
<text x="567" y="542">Замена</text>
<text x="103" y="551">Добавление</text>
<text x="535" y="554">зарезервированного</text>
<text x="116" y="562">токена</text>
<text x="320" y="561">Тип изменения</text>
<text x="544" y="566">места в файле на</text>
<text x="90" y="574">идемпотентности</text>
<text x="337" y="573">Удалить</text>
<text x="545" y="578">даные из пакета</text>
<text x="118" y="586">в кеш</text>
<text x="93" y="648">Очистка кеша от</text>
<text x="104" y="660">устаревших</text>
<text x="344" y="656">Файл</text>
<text x="113" y="672">записей</text>
<text x="326" y="668">существует в</text>
<text x="335" y="680">рабочем</text>
<text x="335" y="692">каталоге</text>
<text x="415" y="714">Перенос файла в</text>
<text x="428" y="726">каталог Old</text>
</g>
<text font-size="10.1" x="29" y="22">БГУИР ДП 1-45 01 01 04 007</text>
<g font-size="8.9">
<text x="73" y="67">1</text>
<text x="908" y="90">3</text>
<text x="311" y="116">8</text>
<text x="537" y="116">15</text>
<text x="73" y="137">2</text>
<text x="420" y="137">да</text>
<text x="648" y="137">да</text>
<text x="464" y="143">1</text>
<text x="864" y="148">21</text>
<text x="226" y="152">1</text>
<text x="975" y="169">да</text>
<text x="359" y="184">нет</text>
<text x="587" y="184">нет</text>
<text x="636" y="187">16</text>
<text x="747" y="207">да</text>
<text x="914" y="216">нет</text>
<text x="963" y="219">22</text>
<text x="311" y="222">9</text>
<text x="73" y="229">3</text>
<text x="1074" y="239">да</text>
<text x="418" y="243">нет</text>
<text x="721" y="243">17</text>
<text x="464" y="249">1</text>
<text x="687" y="255">нет</text>
<text x="1048" y="275">23</text>
<text x="1013" y="287">нет</text>
<text x="359" y="289">да</text>
<text x="861" y="305">2</text>
<text x="309" y="328">10</text>
<text x="87" y="335">4</text>
<text x="622" y="336">18</text>
<text x="420" y="349">да</text>
<text x="193" y="357">нет</text>
<text x="849" y="386">24</text>
<text x="359" y="396">нет</text>
<text x="135" y="403">да</text>
<text x="622" y="428">19</text>
<text x="309" y="434">11</text>
<text x="87" y="441">5</text>
<text x="420" y="455">да</text>
<text x="196" y="462">да</text>
<text x="850" y="478">25</text>
<text x="359" y="502">нет</text>
<text x="135" y="509">нет</text>
<text x="523" y="526">20</text>
<text x="73" y="533">6</text>
<text x="309" y="540">12</text>
<text x="418" y="562">нет</text>
<text x="464" y="567">1</text>
<text x="908" y="590">1</text>
<text x="359" y="608">да</text>
<text x="73" y="625">7</text>
<text x="582" y="638">3</text>
<text x="309" y="646">13</text>
<text x="420" y="667">да</text>
<text x="394" y="703">14</text>
<text x="359" y="714">нет</text>
<text x="354" y="800">2</text>
</g>
<text font-size="7.9" x="999" y="791">Дата</text>
<g font-size="7.1">
<text x="1115" y="784">Лит.</text>
<text x="1136" y="784">Масса</text>
<text x="1157" y="784">Масштаб</text>
<text x="921" y="790">Изм</text>
<text x="931" y="790">Лист</text>
<text x="1115" y="811">Лист</text>
<text x="1145" y="811">Листов</text>
<text x="944" y="825">Хоминич</text>
<text x="921" y="833">Утв.</text>
</g>
</svg>
